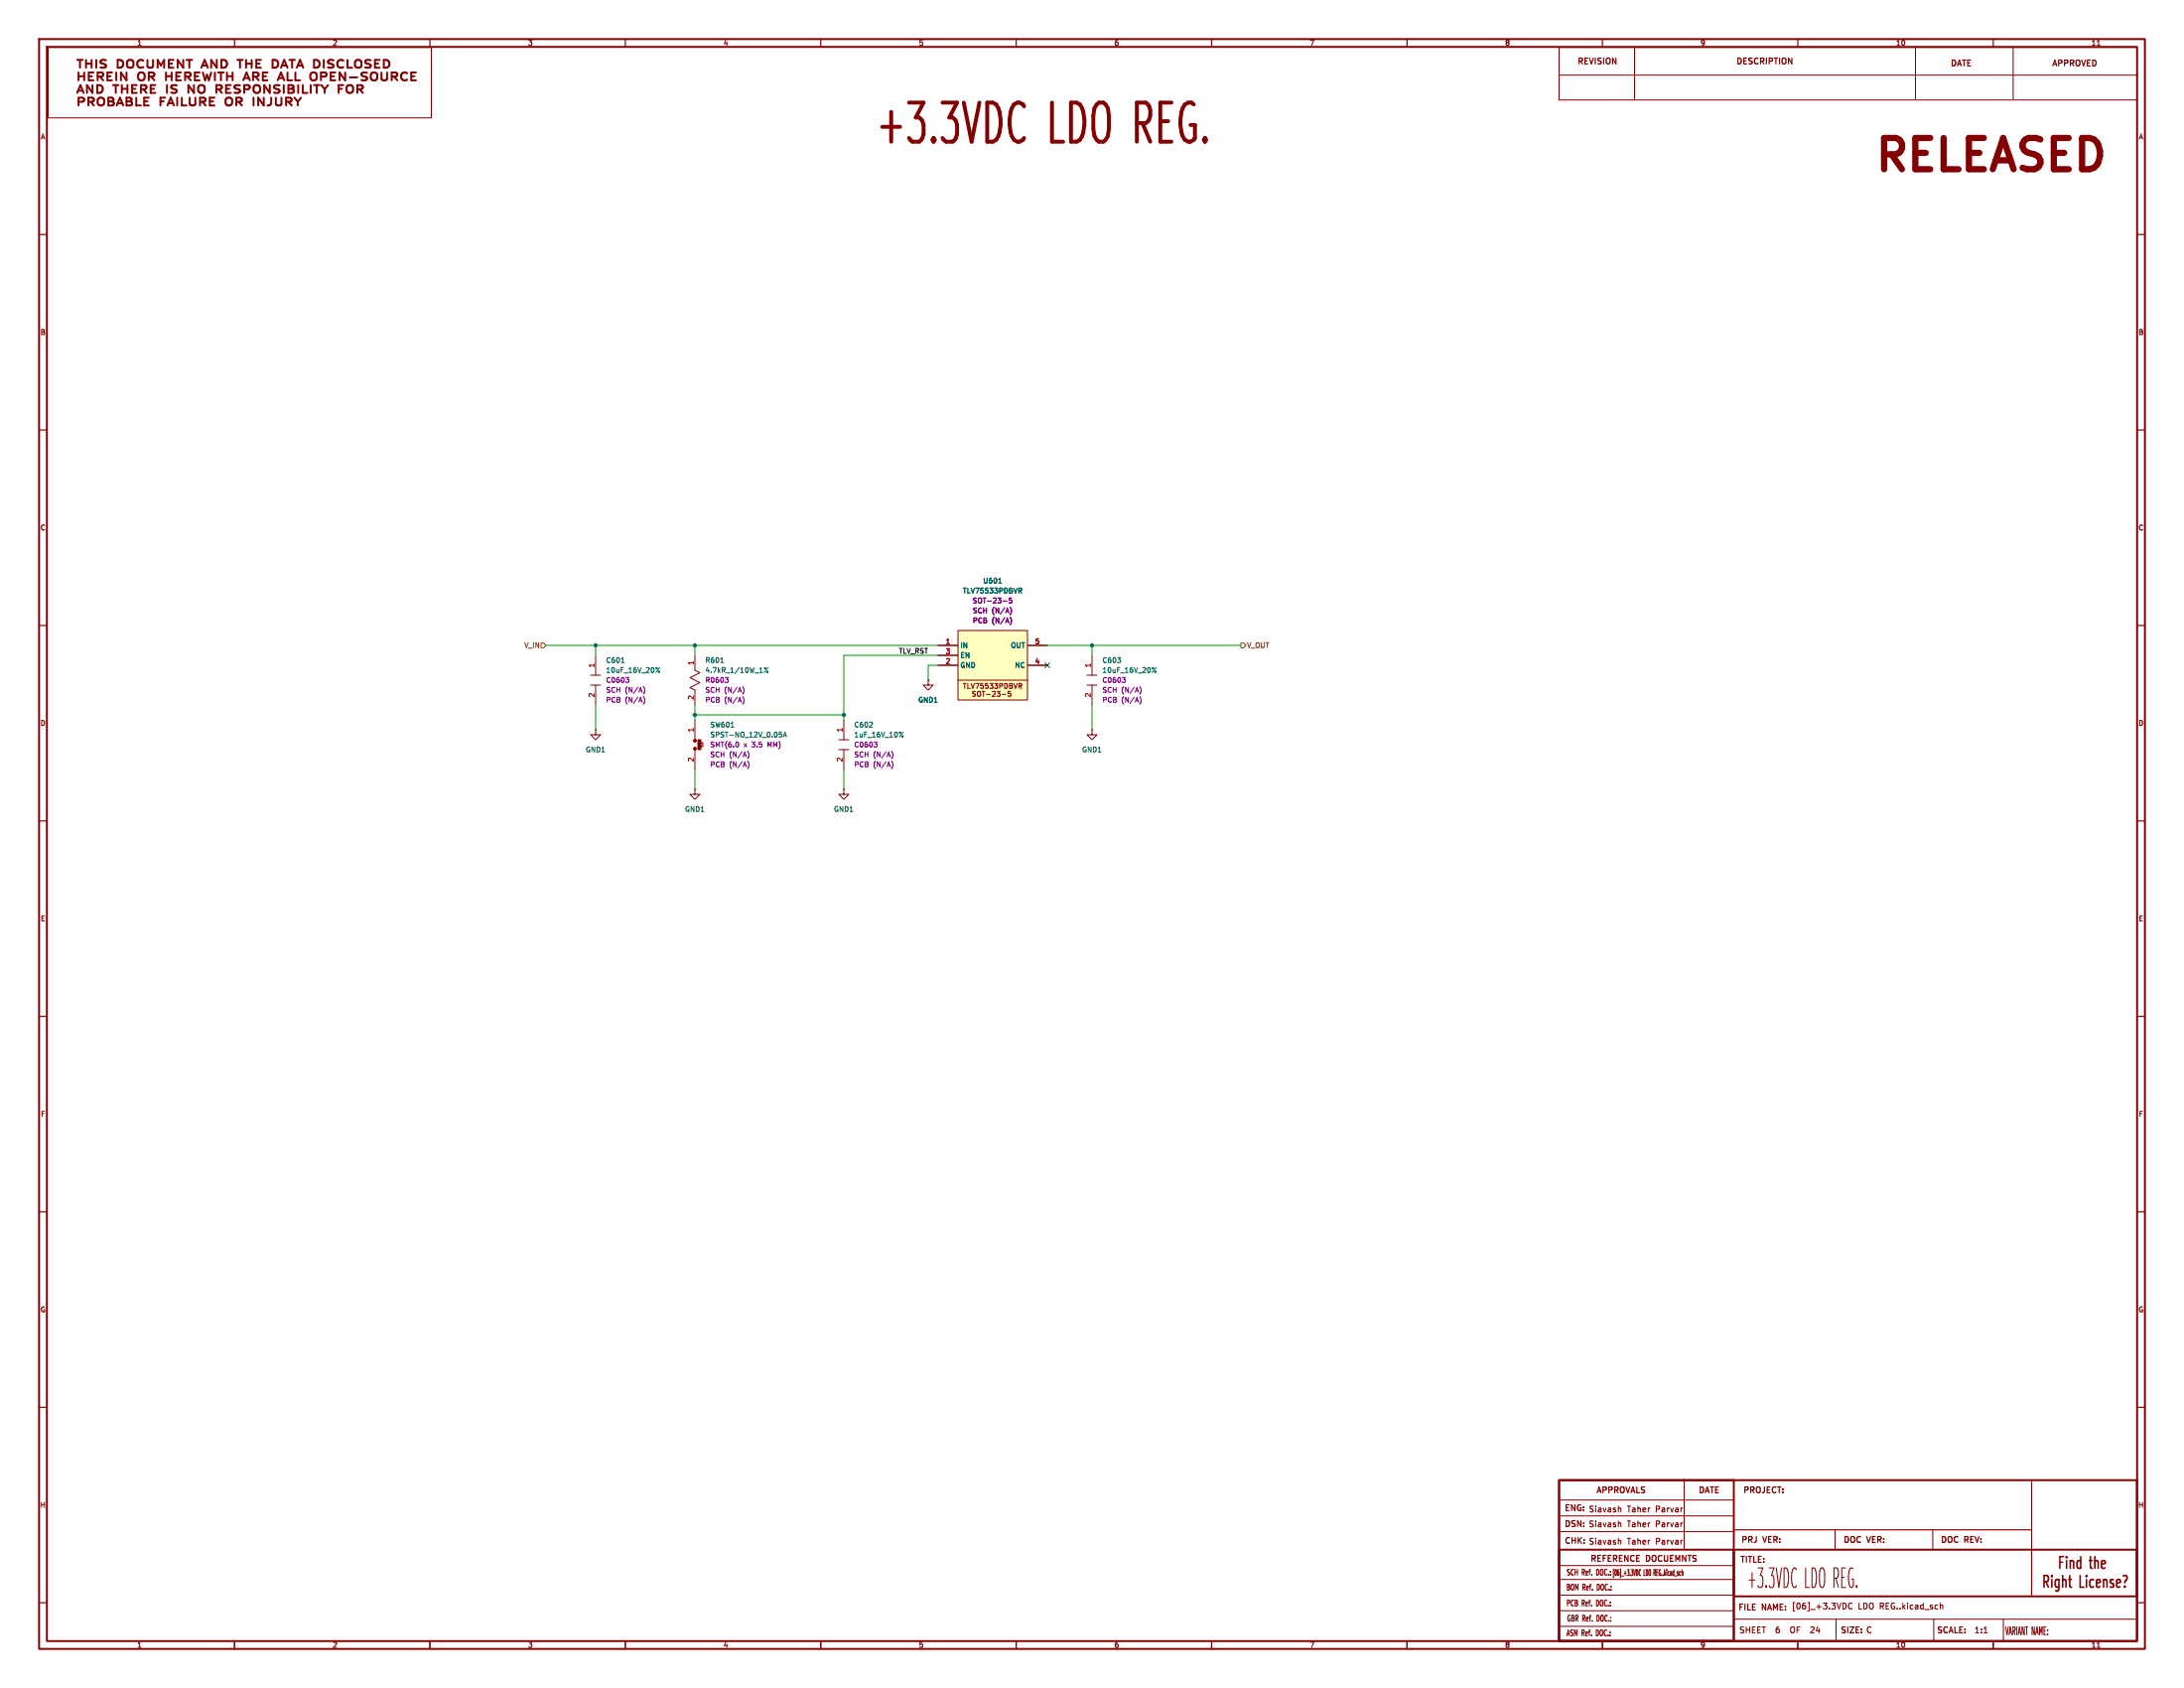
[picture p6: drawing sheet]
<svg xmlns="http://www.w3.org/2000/svg" width="559mm" height="432mm" viewBox="0 0 559 432" stroke-linecap="round" stroke-linejoin="round" font-family="sans-serif">
<g fill="none" stroke="#840000" stroke-width=".5">
<path d="M10 10h538.8v411.8h-538.8zM12 12h534.8v407.8h-534.8zM19.7 15.3h1.5M20.1 18.5v2M20.1 19.5h1.4M20.5 15.3v2M21.5 18.5v2M22 15.3v2M22 16.3h1.4M22.7 19.5h.9M23.4 15.3v2M23.9 18.5h-1.2v2"/>
<path d="M24.6 15.3v2M25 19.6l1.2-.1 .2-.6-.5-.4h-.9v2M25.6 19.6l.8 .9M27.1 15.4a1.04 1.04 0 0 0-1.4 .3l.2 .5 1.1 .4v.5a1.18 1.18 0 0 1-1.3 .1M27.5 19.5h.8M28.7 18.5h-1.2v2h1.2M29.7 18.5v2M30.1 15.3a1.07 1.07 0 0 1 1.4 1 1.07 1.07 0 0 1-1.4 1zM32.4 18.5v2l-1.5-2v2M32.6 15.6a.88 .88 0 0 1 .9-.3 .88 .88 0 0 1 .6 .7v.7a.85 .85 0 0 1-.8 .7 .85 .85 0 0 1-.8-.7zM36.6 15.5a.99 .99 0 0 0-1.5 .8 .99 .99 0 0 0 1.5 .8M37.7 15.3v1.6l.5 .4 .7-.1 .2-.3v-1.6"/>
<path d="M38.1 19.6l1.2-.1 .2-.6-.5-.4h-.9v2M38.7 19.6l.8 .9M40.3 17.3v-2l.9 1.5 .8-1.5v2M42.5 19.5h1.4M42.5 18.5v2M43.2 16.3h.8M43.9 18.5v2M44.4 15.3h-1.2v2h1.2M45.1 19.5h.8M46.3 18.5h-1.2v2M46.9 15.3v2l-1.4-2v2M47.4 19.6l1.2-.1 .2-.6-.5-.4h-.9v2"/>
<path d="M47.7 15.3h1.4M48 19.6l.8 .9M48.4 15.3v2M49.9 19.5h.8M51.1 18.5h-1.2v2M51.5 17.3l.9-2 .8 2M51.8 16.8h1.2M51.9 18.5l.6 2 .5-1.4 .4 1.4 .6-2M55 18.5v2M55.5 15.3v2l-1.5-2v2M55.8 18.5h1.4M56.5 18.5v2"/>
<path d="M56.6 15.3a1.07 1.07 0 0 1 1.5 1 1.07 1.07 0 0 1-1.5 1zM58.1 18.5v2M58.1 19.5h1.4M59.5 18.5v2M60.7 15.3h1.4M61.4 15.3v2M62.5 20h1.2M63 16.3h1.4M63 15.3v2M64.4 15.3v2M64.7 19.6l1.2-.1 .3-.6-.5-.4h-1v2M65.3 19.6l.9 .9"/>
<path d="M65.6 16.3h.8M66.8 15.3h-1.2v2h1.2M67.2 19.5h.9M68.4 18.5h-1.2v2M69.7 15.3a1.07 1.07 0 0 1 1.5 1 1.07 1.07 0 0 1-1.5 1zM71.3 20h1.2M71.9 17.3l.8-2 .9 2M72.1 16.8h1.2M73.6 18.5v2M74 15.3h1.5M74.7 15.3v2M75.6 18.5v2"/>
<path d="M75.9 17.3l.9-2 .8 2M76.2 16.8h1.2M80.3 15.3a1.07 1.07 0 0 1 1.5 1 1.07 1.07 0 0 1-1.5 1zM82.1 19.6l1.2-.1 .3-.6-.5-.4h-1v2M82.8 15.3v2M84.6 19.5h.9M85.3 15.4a1.04 1.04 0 0 0-1.4 .3l.2 .5 1.1 .4v.5a1.18 1.18 0 0 1-1.3 .1M85.8 18.5h-1.2v2M87.8 15.5a.99 .99 0 0 0-1.5 .8 .99 .99 0 0 0 1.5 .8M88.3 18.5v2l-1.4-2v2M88.9 15.3v2h1.2M89.5 19.8h1.9"/>
<path d="M90.9 15.6a.88 .88 0 0 1 .9-.3 .88 .88 0 0 1 .7 .7v.7a.85 .85 0 0 1-.9 .7 .85 .85 0 0 1-.8-.7zM93.9 18.6a1.04 1.04 0 0 0-1.4 .3l.2 .5 1.1 .4 .1 .4M94.9 15.4a1.04 1.04 0 0 0-1.5 .3l.3 .5 1 .4v.5a1.18 1.18 0 0 1-1.3 .1M95.9 16.3h.9M97.1 15.3h-1.2v2h1.2M97.6 18.5v1.7M98.2 15.3a1.07 1.07 0 0 1 1.4 1 1.07 1.07 0 0 1-1.4 1zM99 18.5v1.7M100.2 19.6l1.2-.1 .2-.6-.4-.4h-1v2M100.8 19.6l.8 .9M104.1 18.7a.99 .99 0 0 0-1.2 .1 .99 .99 0 0 0-.2 1.3M105.2 19.5h.9"/>
<path d="M106.4 18.5h-1.2v2h1.2M20.1 26l1.2-.1 .2-.5-.4-.4h-1v2M22.6 26l1.2-.1 .2-.5-.4-.4h-1v2M23.2 26l.8 1M25.1 25.3a.88 .88 0 0 1 .9-.3 .88 .88 0 0 1 .6 .7v.6a.85 .85 0 0 1-.8 .7 .85 .85 0 0 1-.8-.7zM27.7 25h.9l.4 .4-.1 .4-.3 .1 .5 .4-.2 .6-1.2 .1zM27.7 25.9h.9M28.9 21.8h1.4M29.9 27l.8-2 .8 2M30.1 26.4h1.2M32.4 25h.8l.5 .4-.1 .4-.4 .1 .6 .4-.2 .6-1.2 .1zM32.4 25.9h.8"/>
<path d="M34.9 25v2h1.2M35.5 20.3a1.19 1.19 0 0 1 .4-1.8 .82 .82 0 0 1 1.1 .7l-.1 1.1M36.9 25.9h.8M38.1 25h-1.2v2h1.2M41.1 25.9h.8M42.2 25h-1.1v2M42.8 27l.9-2 .8 2M43.1 26.4h1.2M45.3 25v2M46.5 25v2h1.2M48.6 25v1.6l.4 .4 .7-.1 .3-.3v-1.6M51.1 21.9a.97 .97 0 0 1 1.1 .2"/>
<path d="M51.2 26l1.2-.1 .2-.5-.5-.4h-.9v2M51.8 26l.8 1M52.2 23.5a.97 .97 0 0 1-1.1 .2M53.7 25.9h.8M54.9 25h-1.2v2h1.2M57.8 25.3a.88 .88 0 0 1 .9-.3 .88 .88 0 0 1 .7 .7v.6a.85 .85 0 0 1-.8 .7 .85 .85 0 0 1-.9-.7zM60.5 26l1.1-.1 .3-.5-.5-.4h-.9v2M60.9 22.8l.5 .4-.1 .4-.4 .2M61.1 26l.8 1M61.1 21.8l.3 .1M62.2 20.5l.9-2 .8 2M64.9 25v2"/>
<path d="M67.5 25v2l-1.4-2v2M69.4 25v1.4a.8 .8 0 0 1-1 .6M70.6 22.7l.7 .2 .2 .5-.4 .4h-.6M70.6 21.8l.9 .1M70.6 25v1.6l.5 .4 .7-.1 .2-.3v-1.6M71.1 20.5l.8-2 .8 2M73.2 26l1.2-.1 .2-.5-.5-.4h-.9v2M73.8 26l.8 1M75.3 25l.9 1M76.2 26v1M77 25l-.8 1M79.5 20.3a1.19 1.19 0 0 1 .5-1.8 .82 .82 0 0 1 1.1 .7l-.2 1.1"/>
<path d="M82.2 21.8l.9 1M83.1 22.8v1M83.9 21.8l-.8 1M95 20.3a1.19 1.19 0 0 1 .5-1.8 .82 .82 0 0 1 1 .7l-.1 1.1M398.9 378.6h147.8v41.2h-147.8zM398.9 378.6h44.7v41.2h-44.7zM398.9 396.4h44.7v23.4h-44.7zM443.6 396.4h103.1v12h-103.1z"/>
</g>
<g fill="none" stroke="#840000" stroke-width=".3">
<path d="M60 10v2M110 10v2M160 10v2M210 10v2M260 10v2M310 10v2M360 10v2M410 10v2M460 10v2M510 10v2M10 60h2M546.8 60h2"/>
<path d="M10 110h2M546.8 110h2M10 160h2M546.8 160h2M10 210h2M546.8 210h2M10 260h2M546.8 260h2M10 310h2M546.8 310h2M10 360h2M546.8 360h2"/>
<path d="M443.6 391.3h76.2M519.8 396.7v11.7M10 410h2M60 419.8v2M110 419.8v2M160 419.8v2M210 419.8v2M260 419.8v2M310 419.8v2M360 419.8v2M410 419.8v2M460 419.8v2"/>
<path d="M510 419.8v2M546.8 410h2"/>
</g>
<g fill="none" stroke="#840000" stroke-width=".25">
<path d="M12.3 12.1h98.1v18.1h-98.1zM398.9 12.1h147.8v13.5h-147.8zM398.9 19.2h148.1M418.2 12.1v13.5M490.1 12.1v13.2M515.1 12.1v13.2M536.6 11.6h.7M430.9 378.4v17.8M519.8 378.6v17.6M398.9 383.7h44.7M398.9 387.8h44.7M398.9 391.8h44.7"/>
<path d="M414.3 385.8l.4 .2v.8M414.3 389.6l.4 .2v.8M414.3 394l.4 .2v.8M469.5 391.3v4.9M494.5 391.3v4.9M398.7 404h44.7M398.7 408h44.7M398.7 412h44.7M398.7 416h44.7M398.9 400.5h44.7M419.8 401.7l-.1-.2a1.07 1.07 0 0 0 0 1.5l.1-.1M443.6 414.2h102.9"/>
<path d="M458.4 416.2l-.2 .5 .2 .9M464 416.2l-.7 .1M464.1 416.8l-.9 .9h1M469.8 414.2v5.3M472.1 410.2l.3 .5-.3 .8M473.9 410.2a.67 .67 0 0 0-1 .6 .67 .67 0 0 0 1 .6M494.8 414.2v5.3M496.5 410.7h.5l.1 .9M507.6 417.7h.9M512.6 414.2v5.4M536.6 421.4h.7"/>
</g>
<g fill="none" stroke="#840000" stroke-width=".4">
<path d="M527 399.6h.7M528 398.2h-1v3M528.8 398.2v.3M528.8 399.2v2M529.7 399.2v2M529.7 399.5l.3-.3 .5 .1 .1 1.9M532.4 399.3l-.2-.1-.6 .1-.2 1.3M532.4 398.2v3M534.6 399.2h.7M534.8 398.2v2.6M536 399.5l.3-.3 .5 .1v1.9M536 398.2v3"/>
<path d="M523 403v3M523.5 404.6l.6 1.4M525 404v2M525.9 405.7l.3 .3 .6-.1M526.8 404v2.5a.52 .52 0 0 1-.3 .4 .52 .52 0 0 1-.6 0M527.8 403v3M528.3 404l.3 .5M537.7 400.2l1-.3-.1-.6-.2-.1-.6 .1-.1 1.5M538.3 404.2l.2-.2 .5 .2 .1 1.8M538.6 401.1l-.6 .1M540.5 404h-.3l-.3 .5 .1 .4 .5 .1M540.8 405.6l-.3 .4-.6-.1"/>
<path d="M541.6 405.6l.2 .4 .6-.1M543.7 405.7v.3"/>
</g>
<path d="M179.3 190h.5v1h-.5z" fill="#ffffc2"/>
<g fill="#840000" stroke="#840000" stroke-width=".25">
<path d="M178.6 189.2h.7v2.6h-.7z"/>
<circle cx="177.8" cy="189.5" r=".36"/>
<circle cx="177.8" cy="191.5" r=".36"/>
</g>
<g fill="none" stroke="#840000" stroke-width=".25">
<path d="M151.1 172.7h2.6M151.1 175.3h2.6M152.4 167.6v5.1M152.4 175.3v5M177.8 167.6v3.9l1.3 .6-2.6 1.3 2.6 1.2-2.6 1.3 1.3 .6v3.8M278.1 172.7h2.6M278.1 175.3h2.6M279.4 167.6v5.1M279.4 175.3v5M152.4 186.7v1.3h1.3l-1.3 1.2-1.3-1.2h1.3M152.4 186.7h.1M177.8 184.2v5"/>
<path d="M177.8 191.8v5.1M179.3 190h.5v1h-.5zM214.6 189.2h2.6M214.6 191.8h2.6M215.9 184.2v5M215.9 191.8v5.1M279.4 186.7v1.3h1.3l-1.3 1.2-1.3-1.2h1.3M279.4 186.7h.1M177.8 201.9v1.3h1.3l-1.3 1.3-1.3-1.3h1.3M177.8 201.9h.1M215.9 201.9v1.3h1.3l-1.3 1.3-1.3-1.3h1.3M215.9 201.9h.1"/>
</g>
<g fill="none" stroke="#006464" stroke-width=".25">
<path d="M159 169.5h.7M168.8 170.8l-1 1.2M184.4 169.5h.7M196.5 170.8l-.9 1.2M295.8 170.8l-1 1.2M187 186h.8M199.4 187.3h.6M199.8 187.8l.2 .2-.2 .5M200.4 188.5l.4-1.2 .5 1.2M200.5 188.2h.6M231.1 187.3l-1 1.2"/>
<circle cx="168.6" cy="171.9" r=".18"/>
<circle cx="195.8" cy="170.9" r=".18"/>
<circle cx="196.4" cy="171.9" r=".18"/>
<circle cx="295.6" cy="171.9" r=".18"/>
<circle cx="230.9" cy="188.4" r=".18"/>
</g>
<g fill="none" stroke="#840084" stroke-width=".25">
<path d="M160.1 173.3h.8l-.4 .5M160.7 173.8l.2 .2-.2 .6M164.6 175.7a1.46 1.46 0 0 1 0 1.9M164.6 178.2a1.46 1.46 0 0 1 0 1.9M185.5 173.3h.8l-.4 .5M186.1 173.8l.2 .2-.2 .6M190 175.7a1.46 1.46 0 0 1 0 1.9M190 178.2a1.46 1.46 0 0 1 0 1.9M287.1 173.3h.8l-.4 .5M287.7 173.8l.2 .2-.2 .6M291.6 175.7a1.46 1.46 0 0 1 0 1.9M291.6 178.2a1.46 1.46 0 0 1 0 1.9"/>
<path d="M188.9 190.1v.7M191.3 192.2a1.46 1.46 0 0 1 0 1.9M191.3 194.7a1.46 1.46 0 0 1 0 1.9M223.6 189.8h.8l-.4 .5M224.2 190.3l.2 .2-.2 .6M228.1 192.2a1.46 1.46 0 0 1 0 1.9M228.1 194.7a1.46 1.46 0 0 1 0 1.9"/>
</g>
<path d="M245.1 161.3h17.8v17.8h-17.8z" fill="#ffffc2"/>
<g fill="none" stroke="#840000" stroke-width=".25">
<path d="M237.5 174v1.3h1.3l-1.3 1.2-1.3-1.2h1.3M237.5 174h.1M240 165.1h5.1M240 170.2h5.1M240 167.6h5.1M245.1 161.3h17.8v17.8h-17.8zM245.1 174h17.8M256.4 177.6h1M258 176.9l-.1 .6 .6-.1 .1 .5-.2 .2-.5-.1M260.7 174.8h.5l.2 .3-.1 .3-.6 .1M261 175.5l.4 .6M262.9 165.1h5.1"/>
<path d="M262.9 170.2h5.1"/>
</g>
<path d="M255.5 149.2h.7M260.7 150.4h.5l.2 .3-.1 .3-.6 .1M261 151.1l.4 .6" fill="none" stroke="#006464" stroke-width=".25"/>
<path d="M256.7 153.8h.9M258.4 155.3a1.46 1.46 0 0 1 0 2M258.4 157.9a1.46 1.46 0 0 1 0 1.9M258.8 153h-.6v.6l.6-.1v.6h-.6" fill="none" stroke="#840084" stroke-width=".25"/>
<path d="M138.4 164.5h.7l.6 .6-.6 .6h-.7zM317.5 164.5h.6l.7 .6-.7 .6h-.6z" fill="none" stroke="#725600" stroke-width=".25"/>
<g fill="none" stroke="#009600" stroke-width=".25">
<path d="M139.7 165.1h100.3M152.4 165.1v2.5M177.8 165.1v2.5M240 170.2h-2.5v3.8M240 167.6h-24.1v16.6M268 165.1h49.5M279.4 165.1v2.5M152.4 180.3v6.4M177.8 180.3v3.9M177.8 196.9v5M177.8 182.9h38.1M215.9 196.9v5"/>
<path d="M279.4 180.3v6.4"/>
</g>
<path d="M267.4 169.6l1.2 1.2M268.6 169.6l-1.2 1.2" fill="none" stroke="#000084" stroke-width=".25"/>
<g fill="#009600" stroke="#009600" stroke-width=".25">
<circle cx="177.8" cy="165.1" r=".46"/>
<circle cx="215.9" cy="182.9" r=".46"/>
<circle cx="177.8" cy="182.9" r=".46"/>
<circle cx="279.4" cy="165.1" r=".46"/>
<circle cx="152.4" cy="165.1" r=".46"/>
</g>
<g font-size="13.9" fill="#840000">
<text x="223.6" y="38.2">+3.3VDC</text>
<text x="268.9" y="38.2">LDO REG.</text>
</g>
<text font-size="11.1" fill="#840000" x="478" y="46.1">RELEASED</text>
<text font-size="7" fill="#840000" x="446.9" y="406.6">+3.3VDC LDO REG.</text>
<g font-size="4.2" fill="#840000">
<text x="522.9" y="404.3">the</text>
<text x="529.9" y="404.3">Right</text>
<text x="541.6" y="404.3">License?</text>
</g>
<g font-size="2.8" fill="#840000">
<text x="19.2" y="23">THIS</text>
<text x="30.2" y="23">DOCUMENT</text>
<text x="53" y="23">AND</text>
<text x="63.1" y="23">THE</text>
<text x="72.8" y="23">DATA</text>
<text x="84.4" y="23">DISCLOSED</text>
<text x="513" y="418.5">VARIANT NAME:</text>
</g>
<g font-size="2.1" fill="#840000">
<text x="403.5" y="16.9">REVISION</text>
<text x="444.1" y="16.9">DESCRIPTION</text>
<text x="499" y="17.4">DATE</text>
<text x="524.9" y="17.4">APPROVED</text>
<text x="408.3" y="382.4">APPROVALS</text>
<text x="434.5" y="382.4">DATE</text>
<text x="445.9" y="382.4">PROJECT:</text>
<text x="400.2" y="386.9">ENG: Siavash</text>
<text x="416.3" y="387.1">Taher</text>
<text x="423.6" y="387.1">Parvar</text>
<text x="400.2" y="391">DSN: Siavash</text>
<text x="400.2" y="395.3">CHK: Siavash</text>
<text x="416.3" y="390.9">Taher</text>
<text x="416.3" y="395.3">Taher</text>
<text x="423.6" y="390.9">Parvar</text>
<text x="423.6" y="395.3">Parvar</text>
<text x="445.4" y="395.1">PRJ</text>
<text x="451.3" y="395.1">VER:</text>
<text x="471.6" y="395.1">DOC</text>
<text x="477.9" y="395.1">VER:</text>
<text x="496.4" y="395.1">DOC</text>
<text x="502.8" y="395.1">REV:</text>
<text x="406.8" y="399.9">REFERENCE</text>
<text x="421.3" y="399.9">DOCUEMNTS</text>
<text x="445.1" y="400.2">TITLE:</text>
<text x="400.7" y="407.1">BOM Ref. DOC.:</text>
<text x="400.7" y="403.3">SCH Ref. DOC.:[06]_+3.3VDC</text>
<text x="420.7" y="403.3">LDO REG..kicad_sch</text>
<text x="400.7" y="411.2">PCB Ref. DOC.:</text>
<text x="444.6" y="412.3">FILE</text>
<text x="450.9" y="412.3">NAME: [06]_+3.3VDC</text>
<text x="475.4" y="411.9">LDO REG..kicad_sch</text>
<text x="400.7" y="418.8">ASM Ref. DOC.:</text>
<text x="400.8" y="415.1">GBR Ref. DOC.:</text>
<text x="444.9" y="418">SHEET</text>
<text x="454.6" y="418">6</text>
<text x="458.9" y="418">OF</text>
<text x="464.7" y="418">24</text>
<text x="470.8" y="418.2">SIZE: C</text>
<text x="495.4" y="418.2">SCALE:</text>
<text x="505.1" y="418">1:1</text>
</g>
<g font-size="1.8" fill="#840000">
<text x="35" y="11.9">1</text>
<text x="85" y="11.9">2</text>
<text x="135" y="11.9">3</text>
<text x="185" y="11.9">4</text>
<text x="235" y="11.9">5</text>
<text x="285" y="11.9">6</text>
<text x="335" y="11.9">7</text>
<text x="385" y="11.9">8</text>
<text x="435" y="11.9">9</text>
<text x="485" y="11.9">10</text>
<text x="535" y="11.9">11</text>
<text x="10.3" y="35.9">A</text>
<text x="547.1" y="35.9">A</text>
<text x="10.3" y="85.9">B</text>
<text x="547.1" y="85.9">B</text>
<text x="10.3" y="135.9">C</text>
<text x="547.1" y="135.9">C</text>
<text x="246.2" y="176.4">TLV75533PDBVR</text>
<text x="248.5" y="178.4">SOT-23-5</text>
<text x="10.3" y="185.9">D</text>
<text x="547.1" y="185.9">D</text>
<text x="10.3" y="235.9">E</text>
<text x="547.1" y="235.9">E</text>
<text x="10.3" y="285.9">F</text>
<text x="547.1" y="285.9">F</text>
<text x="10.3" y="335.9">G</text>
<text x="547.1" y="335.9">G</text>
<text x="10.2" y="385.9">H</text>
<text x="547" y="385.9">H</text>
<text x="35" y="421.7">1</text>
<text x="85" y="421.7">2</text>
<text x="135" y="421.7">3</text>
<text x="185" y="421.7">4</text>
<text x="235" y="421.7">5</text>
<text x="285" y="421.7">6</text>
<text x="335" y="421.7">7</text>
<text x="385" y="421.7">8</text>
<text x="435" y="421.7">9</text>
<text x="485" y="421.7">10</text>
<text x="535" y="421.7">11</text>
</g>
<g font-size="1.8" fill="#006464">
<text x="251.4" y="149.5">U601</text>
<text x="246.2" y="152">TLV75533PDBVR</text>
<text x="245.6" y="166">IN</text>
<text x="258.6" y="166">OUT</text>
<text x="154.9" y="169.8">C601</text>
<text x="154.9" y="172.3">10uF_16V_20%</text>
<text x="180.3" y="169.8">R601</text>
<text x="180.3" y="172.3">4.7kR_1/10W_1%</text>
<text x="245.6" y="171">GND</text>
<text x="245.6" y="168.5">EN</text>
<text x="259.6" y="171">NC</text>
<text x="281.9" y="169.8">C603</text>
<text x="281.9" y="172.3">10uF_16V_20%</text>
<text x="234.8" y="179.9">GND1</text>
<text x="181.6" y="188.8">SPST-NO_12V_0.05A</text>
<text x="181.6" y="186.3">SW601</text>
<text x="218.4" y="186.3">C602</text>
<text x="218.4" y="188.8">1uF_16V_10%</text>
<text x="149.8" y="192.6">GND1</text>
<text x="276.8" y="192.6">GND1</text>
<text x="175.2" y="207.9">GND1</text>
<text x="213.3" y="207.9">GND1</text>
</g>
<g font-size="1.8" fill="#840084">
<text x="248.8" y="154.5">SOT-23-5</text>
<text x="248.8" y="157.1">SCH</text>
<text x="248.8" y="159.6">PCB</text>
<text x="253.8" y="157.1">(N/A)</text>
<text x="253.8" y="159.6">(N/A)</text>
<text x="154.9" y="174.9">C0603</text>
<text x="154.9" y="177.4">SCH</text>
<text x="154.9" y="179.9">PCB</text>
<text x="159.9" y="177.4">(N/A)</text>
<text x="159.9" y="179.9">(N/A)</text>
<text x="180.3" y="174.9">R0603</text>
<text x="180.3" y="177.4">SCH</text>
<text x="180.3" y="179.9">PCB</text>
<text x="185.3" y="177.4">(N/A)</text>
<text x="185.3" y="179.9">(N/A)</text>
<text x="281.9" y="174.9">C0603</text>
<text x="281.9" y="177.4">SCH</text>
<text x="281.9" y="179.9">PCB</text>
<text x="286.9" y="177.4">(N/A)</text>
<text x="286.9" y="179.9">(N/A)</text>
<text x="181.6" y="191.4">SMT(6.0</text>
<text x="190.3" y="191.4">x</text>
<text x="192.5" y="191.4">3.5</text>
<text x="196.7" y="191.4">MM)</text>
<text x="218.4" y="191.4">C0603</text>
<text x="181.6" y="193.9">SCH</text>
<text x="181.6" y="196.4">PCB</text>
<text x="186.6" y="193.9">(N/A)</text>
<text x="186.6" y="196.4">(N/A)</text>
<text x="218.4" y="193.9">SCH</text>
<text x="218.4" y="196.4">PCB</text>
<text x="223.4" y="193.9">(N/A)</text>
<text x="223.4" y="196.4">(N/A)</text>
</g>
<g font-size="1.8" fill="#725600">
<text x="134" y="166">V_IN</text>
<text x="319" y="166">V_OUT</text>
</g>
<text font-size="1.8" fill="#0f0f0f" x="229.9" y="167.3">TLV_RST</text>
<g font-size="1.8" fill="#a90000">
<text x="241.9" y="164.8">1</text>
<text x="241.9" y="167.4">3</text>
<text x="264.7" y="164.8">5</text>
<text x="152.1" y="170.9" transform="rotate(-90 152.1 170.9)">1</text>
<text x="177.5" y="170.3" transform="rotate(-90 177.5 170.3)">1</text>
<text x="241.9" y="169.9">2</text>
<text x="264.7" y="169.9">4</text>
<text x="279.1" y="170.9" transform="rotate(-90 279.1 170.9)">1</text>
<text x="152.1" y="178.5" transform="rotate(-90 152.1 178.5)">2</text>
<text x="177.5" y="179.1" transform="rotate(-90 177.5 179.1)">2</text>
<text x="279.1" y="178.5" transform="rotate(-90 279.1 178.5)">2</text>
<text x="177.5" y="187.4" transform="rotate(-90 177.5 187.4)">1</text>
<text x="215.6" y="187.4" transform="rotate(-90 215.6 187.4)">1</text>
<text x="177.5" y="195" transform="rotate(-90 177.5 195)">2</text>
<text x="215.6" y="195" transform="rotate(-90 215.6 195)">2</text>
</g>
</svg>
